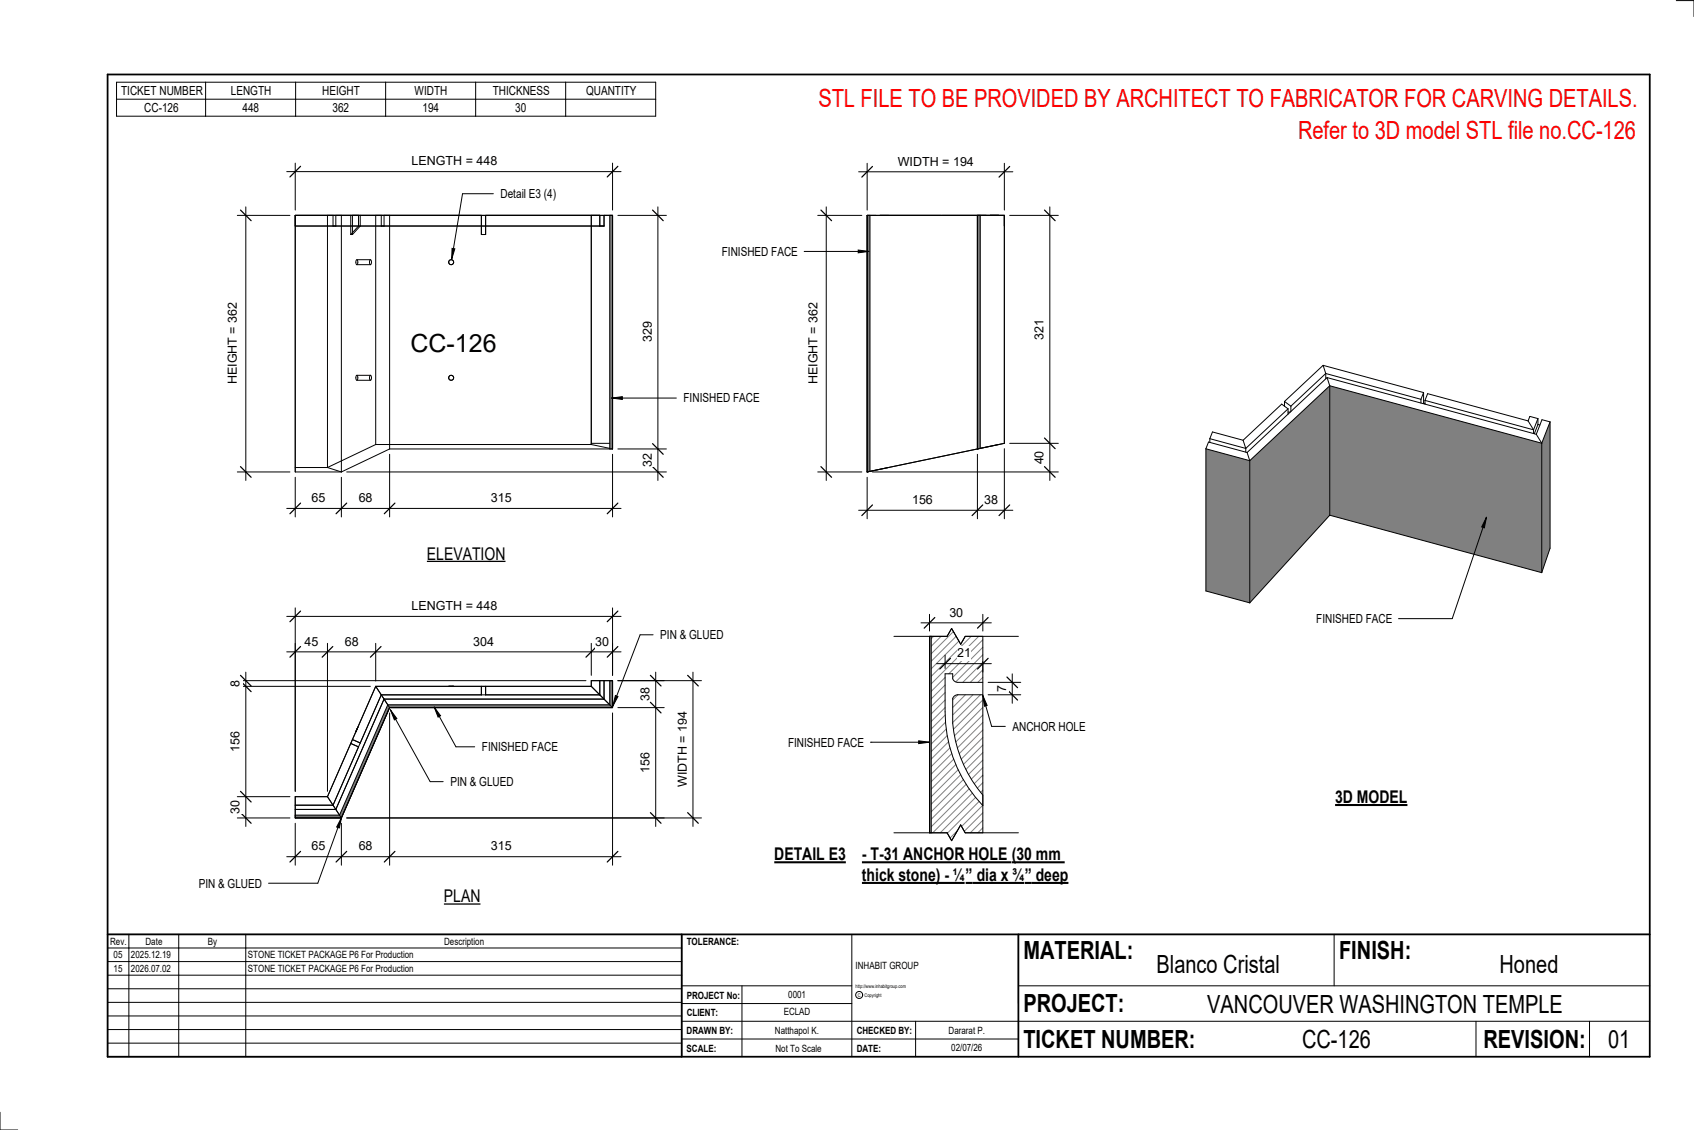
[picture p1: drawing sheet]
<svg xmlns="http://www.w3.org/2000/svg" width="914mm" height="610mm" viewBox="0 0 914 610" stroke-linecap="round" stroke-linejoin="round" font-family="sans-serif">
<g fill="#808080">
<path d="M675 249l43-41v70l-43 47z"/>
<path d="M651 242l24 7v76l-24-6z"/>
<path d="M837 228v68l-5 13v-70z"/>
<path d="M718 208l114 31v70l-114-31z"/>
</g>
<g fill="none" stroke="#000" stroke-width=".54">
<path d="M714 197l2 4M714 197l54 15M714 197l-21 20M693 217l4 2M693 217v2M697 219v3M716 201l51 14M716 201l-19 18M716 201v3M716 204l2 4M716 204l113 30M716 204l-43 40"/>
<path d="M718 208l-43 41M718 208l114 31M718 208v70M767 215v2M768 212l-1 3M768 212v6M768 218h1M768 218h.1M769 216l2-4 54 15M769 216l59 16M769 216v2M653 237l1-4 17 5"/>
<path d="M653 237l19 5M653 237v2M671 238l1 4M695 221l-23 21M695 221l-3-3-21 20M695 221v2M696 222h-1M825 227l3 5M828 232v2M829 234l3 5M830 226l-4-1-1 2M830 226l-2 6"/>
<path d="M830 226v3M830 229h1M830 229l-2 5M832 239v70M837 228l-5-2-3 8M837 228l-5 11M837 228v68l-5 13M651 242l1-4 21 6M651 242l24 7M651 242v77l24 6M672 242v2M673 244l2 5"/>
<path d="M675 249v76M718 278l-43 47M718 278l114 31"/>
</g>
<g fill="#7c7c7c">
<path d="M468 116h2v138l-2 1z"/>
<path d="M528 116h1v126h-1z"/>
</g>
<path d="M468 116h74v123l-74 16zM470 116v138M528 116v126M529 116v126" fill="none" stroke="#000" stroke-width=".54"/>
<path d="M329 116h2v126h-2z" fill="#7c7c7c"/>
<g fill="none" stroke="#000" stroke-width=".54">
<path d="M177 116v136M180 116v6M181 116v6M184 116v139M189 116v11M190 116v11M194 116v6l-5 5M194 116v6l-4 5M203 116v124M206 116v6M207 116v6M210 116v126"/>
<path d="M260 116v11h2v-11M319 116v124M324 116v6M326 116v6h-167M329 116v126M189 127h1M192 140l1 1v2l-1-1zM193 140h7M193 143h7M200 140l1 1-1 2-1-2zM192 203h1v2l-1-1zM193 202h7"/>
<path d="M193 205h7M200 203l1 1-1 1-1-1zM203 240l-26 12M203 240h116M319 240l10 2M319 239h10M159 252h18M177 252l7 3M210 242h121v-126h-172v139h25M210 242l-26 13"/>
<circle cx="244" cy="141" r="1.3"/>
<circle cx="244" cy="204" r="1.3"/>
</g>
<path d="M209 380h120v-13h2v15h-121l-26 59h-25v-1h24z" fill="#7c7c7c"/>
<g fill="none" stroke="#000" stroke-width=".54">
<path d="M203 370l7 12M203 370h116M203 370l-26 60M242 370h3M260 370v5M262 370v5M319 370l12 12M319 370v-3h12v15M324 367v8h-118l-26 59h-21M326 367v10h-119l-26 60h-22M329 367v13h-120l-26 60h-24M190 399l4 2"/>
<path d="M193 392l-1 3M210 382l-26 59M210 382h121M189 401l5 2M177 430l7 11M177 430h-18v11h25"/>
</g>
<path d="M503 343v106h8l3 5 5-9 2 4h10v-14a73 73 0 0 1-21-51v-21h4v3l2 2h15v-25h-10l-2 5-5-9-3 4zM515 376a67 67 0 0 0 3 33 69 69 0 0 0 13 20v-54h-14z" fill="#fff"/>
<path d="M502 343h1v106h-1z" fill="#7c7c7c"/>
<g fill="none" stroke="#808080" stroke-width=".54">
<path d="M504 343l-1 2M508 343l-5 6M515 341l-12 12M516 343l-13 14M518 346l-15 15M524 343l-21 22M528 343l-25 26M531 345l-19 18M531 349l-17 16M531 353l-15 15M531 357l-11 11M510 365l-7 8"/>
<path d="M510 370l-7 7M510 374l-7 7M510 378l-7 7M517 375l-3 3M521 375l-7 7M525 375l-11 11M529 375l-15 15M531 361l-7 7M531 365l-3 3M531 378l-16 15M510 382l-7 7M510 386l-7 7"/>
<path d="M510 390l-7 7M511 393l-8 8M511 397l-8 8M531 382l-16 15M531 386l-15 14M531 390l-14 13M531 394l-13 13M531 398l-12 12M512 400l-9 9M513 403l-10 11M514 407l-11 11M515 410l-12 12"/>
<path d="M516 412l-13 14M517 415l-14 15M519 418l-16 16M531 402l-11 10M531 406l-10 9M531 410l-8 8M531 414l-7 6M531 418l-5 5M520 421l-17 17M522 423l-19 19M523 426l-20 20M525 428l-22 21"/>
<path d="M527 430l-19 19M529 432l-18 18M530 434l-11 12M531 422l-3 3M531 426l-2 1M531 438l-10 10M517 448l-4 4M531 443l-7 6M531 447l-3 2"/>
</g>
<path d="M463 93h84M468 88v25M542 88v25M502 343h9l3-4 5 9 2-5h10v106h-10l-2-4-5 9-3-5h-9zM503 343v106M531 368h-15l-2-2v-3h-4a112 112 0 0 0 4 45 73 73 0 0 0 17 27M531 375h-14l-2 1a67 67 0 0 0 5 37 69 69 0 0 0 11 16" fill="none" stroke="#000" stroke-width=".54"/>
<path d="M471 90l-6 6M545 90l-6 6" fill="none" stroke="#000" stroke-width=".67"/>
<path d="M485 83h41v8h-41z" fill="#fff"/>
<path d="M441 116h24M446 112v147M441 255h24" fill="none" stroke="#000" stroke-width=".54"/>
<path d="M443 113l6 6M443 252l6 5" fill="none" stroke="#000" stroke-width=".67"/>
<path d="M435 163h8v44h-8z" fill="#fff"/>
<path d="M545 116h26M567 112v147M545 239h26M471 255h100" fill="none" stroke="#000" stroke-width=".54"/>
<path d="M564 113l6 6M564 236l6 6M564 252l6 5" fill="none" stroke="#000" stroke-width=".67"/>
<g fill="#fff">
<path d="M557 243h8v8h-8z"/>
<path d="M557 172h8v11h-8z"/>
</g>
<path d="M468 257v23M528 245v35M542 242v38M463 275h84" fill="none" stroke="#000" stroke-width=".54"/>
<path d="M471 272l-6 6M530 272l-5 6M545 272l-6 6" fill="none" stroke="#000" stroke-width=".67"/>
<g fill="#fff">
<path d="M531 266h8v7h-8z"/>
<path d="M492 266h11v7h-11z"/>
<path d="M222 178h46v15h-46z"/>
</g>
<path d="M155 93h180M159 88v25M331 88v25" fill="none" stroke="#000" stroke-width=".54"/>
<path d="M162 90l-6 5M334 90l-6 5" fill="none" stroke="#000" stroke-width=".67"/>
<path d="M222 83h46v8h-46z" fill="#fff"/>
<path d="M128 116h28M133 112v147M128 255h28" fill="none" stroke="#000" stroke-width=".54"/>
<path d="M130 113l6 6M130 252l6 5" fill="none" stroke="#000" stroke-width=".67"/>
<path d="M122 163h7v44h-7z" fill="#fff"/>
<path d="M159 257v22M184 257v22M210 245v34M331 245v34M155 274h180" fill="none" stroke="#000" stroke-width=".54"/>
<path d="M162 271l-6 6M187 271l-6 6M213 271l-6 6M334 271l-6 6" fill="none" stroke="#000" stroke-width=".67"/>
<g fill="#fff">
<path d="M168 265h7v7h-7z"/>
<path d="M194 265h7v7h-7z"/>
<path d="M265 265h11v7h-11z"/>
</g>
<path d="M334 116h26M355 112v147M187 255h173M334 242h26" fill="none" stroke="#000" stroke-width=".54"/>
<path d="M352 113l6 6M352 239l6 6M352 252l6 5" fill="none" stroke="#000" stroke-width=".67"/>
<g fill="#fff">
<path d="M346 174h7v11h-7z"/>
<path d="M346 245h7v7h-7z"/>
</g>
<path d="M244 134h2l-2 6z" fill="#000"/>
<path d="M266 105h-16l-6 35M244 134h2l-2 6z" fill="none" stroke="#000" stroke-width=".54"/>
<path d="M270 101h30v7h-30z" fill="#fff"/>
<path d="M210 385v82M331 385v82M159 444v23M184 444v23M155 462h180" fill="none" stroke="#000" stroke-width=".54"/>
<path d="M162 459l-6 6M187 459l-6 6M213 459l-6 6M334 459l-6 6" fill="none" stroke="#000" stroke-width=".67"/>
<g fill="#fff">
<path d="M168 453h7v7h-7z"/>
<path d="M194 453h7v7h-7z"/>
<path d="M265 453h11v7h-11z"/>
</g>
<path d="M155 352h180M159 347v80M177 347v80M203 347v20M319 347v17M331 347v17" fill="none" stroke="#000" stroke-width=".54"/>
<path d="M162 349l-6 6M180 349l-6 6M206 349l-6 6M322 349l-6 6M334 349l-6 6" fill="none" stroke="#000" stroke-width=".67"/>
<g fill="#fff">
<path d="M164 342h8v8h-8z"/>
<path d="M186 342h7v8h-7z"/>
<path d="M255 342h11v8h-11z"/>
<path d="M321 342h8v8h-8z"/>
</g>
<path d="M155 333h180M159 328v99M331 328v36" fill="none" stroke="#000" stroke-width=".54"/>
<path d="M162 330l-6 5M334 330l-6 5" fill="none" stroke="#000" stroke-width=".67"/>
<path d="M222 323h46v8h-46z" fill="#fff"/>
<path d="M128 370h72M128 367h188M133 363v83M128 430h28M128 441h28" fill="none" stroke="#000" stroke-width=".54"/>
<path d="M130 367l6 6M130 364l6 6M130 438l6 6M130 427l6 6" fill="none" stroke="#000" stroke-width=".67"/>
<g fill="#fff">
<path d="M123 367h8v4h-8z"/>
<path d="M123 395h8v11h-8z"/>
<path d="M123 432h8v7h-8z"/>
</g>
<path d="M334 367h25M354 363v83M334 382h25M187 441h172" fill="none" stroke="#000" stroke-width=".54"/>
<path d="M351 379l6 6M351 364l6 6M351 438l6 6" fill="none" stroke="#000" stroke-width=".67"/>
<g fill="#fff">
<path d="M345 371h7v7h-7z"/>
<path d="M345 406h7v11h-7z"/>
</g>
<path d="M334 367h45M374 363v83M187 441h192" fill="none" stroke="#000" stroke-width=".54"/>
<path d="M371 364l6 6M371 438l6 6" fill="none" stroke="#000" stroke-width=".67"/>
<path d="M365 384h7v41h-7z" fill="#fff"/>
<path d="M332 375l2 1-3 5z" fill="#000"/>
<path d="M353 342h-7l-15 39M332 375l2 1-3 5z" fill="none" stroke="#000" stroke-width=".54"/>
<path d="M356 339h34v7h-34z" fill="#fff"/>
<path d="M211 383l3 5h-1z" fill="#000"/>
<path d="M211 383l3 5h-1zM211 383l21 39h7" fill="none" stroke="#000" stroke-width=".54"/>
<path d="M243 418h34v8h-34z" fill="#fff"/>
<path d="M184 441l-1 6-1-1z" fill="#000"/>
<path d="M184 441l-1 6-1-1zM184 441l-12 35h-27" fill="none" stroke="#000" stroke-width=".54"/>
<path d="M107 473h34v7h-34z" fill="#fff"/>
<path d="M483 343h28l3-4 5 9 2-5h29M496 400h6l-6 1zM470 400h32M483 449h28l3 5 5-9 2 4h29" fill="none" stroke="#000" stroke-width=".54"/>
<path d="M496 400h6l-6 1z" fill="#000"/>
<g fill="#fff">
<path d="M425 397h41v7h-41z"/>
<path d="M418 455h39v11h-39z"/>
</g>
<path d="M418 465h39" fill="none" stroke="#000" stroke-width="1.1" stroke-linecap="butt"/>
<g fill="#fff">
<path d="M465 455h81v11h-81z"/>
<path d="M546 455h29v11h-29z"/>
<path d="M465 466h56v12h-56z"/>
<path d="M521 466h4v12h-4z"/>
<path d="M525 466h28v12h-28z"/>
<path d="M553 466h4v12h-4z"/>
<path d="M557 466h20v12h-20z"/>
</g>
<path d="M465 465h81M465 476h56M521 476h32M546 465h29M553 476h24" fill="none" stroke="#000" stroke-width="1.1" stroke-linecap="butt"/>
<path d="M533 375h18M533 368h18M546 364v15" fill="none" stroke="#000" stroke-width=".54"/>
<path d="M544 372l5 6M544 365l5 6" fill="none" stroke="#000" stroke-width=".67"/>
<path d="M537 370h8v3h-8z" fill="#fff"/>
<path d="M506 358h29M510 353v8M531 357v6" fill="none" stroke="#000" stroke-width=".54"/>
<path d="M513 355l-6 6M533 355l-5 6" fill="none" stroke="#000" stroke-width=".67"/>
<path d="M517 349h7v7h-7z" fill="#fff"/>
<path d="M531 375l2 6h-2z" fill="#000"/>
<path d="M531 375l2 6h-2zM531 375l4 17h8" fill="none" stroke="#000" stroke-width=".54"/>
<path d="M547 388h39v8h-39z" fill="#fff"/>
<path d="M497 336h38M502 331v9M531 331v9" fill="none" stroke="#000" stroke-width=".54"/>
<path d="M505 333l-6 6M533 333l-5 6" fill="none" stroke="#000" stroke-width=".67"/>
<path d="M512 327h8v7h-8z" fill="#fff"/>
<g fill="none" stroke="#000" stroke-width=".54">
<path d="M905 0h9v9M460 504v66M720 504v28M891 504h-341v37M368 532h92M401 532v38M550 532h341M368 551h523M368 541h92M494 551v19M797 551v19M858 551v19"/>
<path d="M368 561h182M0 600v10h10"/>
<circle cx="464" cy="537" r="1.9"/>
</g>
<path d="M58 40h833v530h-833zM58 504h833M368 504v66M550 504v66" fill="none" stroke="#000" stroke-width=".96"/>
<g fill="#fff">
<path d="M652 534h192v15h-192z"/>
<path d="M513 562h17v6h-17z"/>
<path d="M425 533h10v6h-10z"/>
<path d="M423 543h15v6h-15z"/>
<path d="M418 553h24v6h-24z"/>
<path d="M624 513h68v15h-68z"/>
<path d="M809 513h33v15h-33z"/>
<path d="M512 553h20v6h-20z"/>
<path d="M703 553h37v15h-37z"/>
<path d="M442 45h443v16h-443z"/>
<path d="M868 553h12v15h-12z"/>
<path d="M61 512h5v6h-5z"/>
<path d="M61 520h5v6h-5z"/>
</g>
<g fill="none" stroke="#000" stroke-width=".54">
<path d="M63 44h291v19h-291zM63 54h291M111 44v19M160 44v19M208 44v19M257 44v19M305 44v19M58 504h310v66h-310zM58 519h310M58 511h310M70 504v66M96 504v66"/>
<path d="M133 504v66M58 533h310M58 526h310M58 555h310M58 548h310M58 541h310M58 563h310"/>
</g>
<path d="M230 293h43v11h-43z" fill="#fff"/>
<path d="M230 303h43" fill="none" stroke="#000" stroke-width=".69" stroke-linecap="butt"/>
<path d="M240 478h19v11h-19z" fill="#fff"/>
<path d="M240 488h19" fill="none" stroke="#000" stroke-width=".69" stroke-linecap="butt"/>
<path d="M721 424h39v12h-39z" fill="#fff"/>
<path d="M721 434h39" fill="none" stroke="#000" stroke-width="1.1" stroke-linecap="butt"/>
<path d="M701 63h184v15h-184z" fill="#fff"/>
<path d="M434 136h35M463 135l6 1h-6z" fill="none" stroke="#000" stroke-width=".54"/>
<path d="M463 135l6 1h-6z" fill="#000"/>
<path d="M390 132h40v8h-40z" fill="#fff"/>
<path d="M330 215l6-1v1z" fill="#000"/>
<path d="M330 215l6-1v1zM330 215h35" fill="none" stroke="#000" stroke-width=".54"/>
<path d="M369 211h41v8h-41z" fill="#fff"/>
<path d="M234 381l4 5-2 1z" fill="#000"/>
<path d="M234 381l4 5-2 1zM234 381l12 22h10" fill="none" stroke="#000" stroke-width=".54"/>
<path d="M260 399h41v8h-41z" fill="#fff"/>
<path d="M802 279l-1 6-1-1zM802 279l-18 55h-29" fill="none" stroke="#000" stroke-width=".54"/>
<path d="M802 279l-1 6-1-1z" fill="#000"/>
<path d="M711 330h40v8h-40z" fill="#fff"/>
<g font-size="13.5" fill="#f00">
<text x="442" y="58">STL FILE TO BE PROVIDED BY ARCHITECT TO FABRICATOR FOR CARVING DETAILS.</text>
<text x="701" y="75">Refer to 3D model STL file no.CC-126</text>
</g>
<g font-size="13.5">
<text x="222" y="190">CC-126</text>
<text x="552" y="517">MATERIAL:</text>
<text x="723" y="517">FINISH:</text>
<text x="624" y="525">Blanco Cristal</text>
<text x="809" y="525">Honed</text>
<text x="552" y="546">PROJECT:</text>
<text x="652" y="546">VANCOUVER WASHINGTON TEMPLE</text>
<text x="552" y="565">TICKET NUMBER:</text>
<text x="703" y="565">CC-126</text>
<text x="801" y="565">REVISION:</text>
<text x="868" y="565">01</text>
</g>
<g font-size="9.4">
<text x="230" y="302">ELEVATION</text>
<text x="721" y="433">3D MODEL</text>
<text x="418" y="464">DETAIL E3</text>
<text x="465" y="464">- T-31 ANCHOR HOLE</text>
<text x="546" y="464">(30 mm</text>
<text x="465" y="475">thick stone) - ¼</text>
<text x="521" y="475">”</text>
<text x="527" y="475">dia x ¾</text>
<text x="553" y="475">”</text>
<text x="559" y="475">deep</text>
<text x="240" y="487">PLAN</text>
</g>
<g font-size="6.7">
<text x="65" y="51">TICKET NUMBER</text>
<text x="125" y="51">LENGTH</text>
<text x="174" y="51">HEIGHT</text>
<text x="224" y="51">WIDTH</text>
<text x="266" y="51">THICKNESS</text>
<text x="316" y="51">QUANTITY</text>
<text x="78" y="60">CC-126</text>
<text x="131" y="60">448</text>
<text x="179" y="60">362</text>
<text x="228" y="60">194</text>
<text x="278" y="60">30</text>
<text x="222" y="89">LENGTH = 448</text>
<text x="485" y="89">WIDTH = 194</text>
<text x="270" y="107">Detail E3 (4)</text>
<text x="390" y="138">FINISHED FACE</text>
<text x="352" y="185" transform="rotate(-90 352 185)">329</text>
<text x="563" y="183" transform="rotate(-90 563 183)">321</text>
<text x="128" y="207" transform="rotate(-90 128 207)">HEIGHT = 362</text>
<text x="441" y="207" transform="rotate(-90 441 207)">HEIGHT = 362</text>
<text x="369" y="217">FINISHED FACE</text>
<text x="563" y="251" transform="rotate(-90 563 251)">40</text>
<text x="352" y="252" transform="rotate(-90 352 252)">32</text>
<text x="168" y="271">65</text>
<text x="194" y="271">68</text>
<text x="265" y="271">315</text>
<text x="492" y="272">156</text>
<text x="531" y="272">38</text>
<text x="222" y="329">LENGTH = 448</text>
<text x="512" y="333">30</text>
<text x="711" y="336">FINISHED FACE</text>
<text x="356" y="345">PIN &amp; GLUED</text>
<text x="164" y="348">45</text>
<text x="186" y="348">68</text>
<text x="255" y="348">304</text>
<text x="321" y="348">30</text>
<text x="517" y="355">21</text>
<text x="129" y="371" transform="rotate(-90 129 371)">8</text>
<text x="543" y="373" transform="rotate(-90 543 373)">7</text>
<text x="351" y="378" transform="rotate(-90 351 378)">38</text>
<text x="547" y="394">ANCHOR HOLE</text>
<text x="129" y="406" transform="rotate(-90 129 406)">156</text>
<text x="260" y="405">FINISHED FACE</text>
<text x="425" y="403">FINISHED FACE</text>
<text x="351" y="417" transform="rotate(-90 351 417)">156</text>
<text x="243" y="424">PIN &amp; GLUED</text>
<text x="371" y="425" transform="rotate(-90 371 425)">WIDTH = 194</text>
<text x="129" y="439" transform="rotate(-90 129 439)">30</text>
<text x="168" y="459">65</text>
<text x="194" y="459">68</text>
<text x="265" y="459">315</text>
<text x="107" y="479">PIN &amp; GLUED</text>
</g>
<g font-size="5.4">
<text x="59" y="510">Rev.</text>
<text x="79" y="510">Date</text>
<text x="112" y="510">By</text>
<text x="240" y="510">Description</text>
<text x="371" y="510">TOLERANCE:</text>
<text x="61" y="517">05</text>
<text x="71" y="517">2025.12.19</text>
<text x="134" y="517">STONE TICKET PACKAGE P6 For Production</text>
<text x="61" y="525">15</text>
<text x="71" y="524">2026.07.02</text>
<text x="134" y="524">STONE TICKET PACKAGE P6 For Production</text>
<text x="462" y="523">INHABIT GROUP</text>
<text x="371" y="539">PROJECT No:</text>
<text x="425" y="538">0001</text>
<text x="371" y="548">CLIENT:</text>
<text x="423" y="548">ECLAD</text>
<text x="371" y="558">DRAWN BY:</text>
<text x="418" y="558">Natthapol K.</text>
<text x="462" y="558">CHECKED BY:</text>
<text x="512" y="558">Dararat P.</text>
<text x="371" y="567">SCALE:</text>
<text x="419" y="567">Not To Scale</text>
<text x="462" y="567">DATE:</text>
<text x="513" y="567">02/07/26</text>
</g>
<g font-size="2.7">
<text x="462" y="533">http://www.inhabitgroup.com</text>
<text x="463" y="538">C</text>
<text x="467" y="538">Copyright</text>
</g>
</svg>
